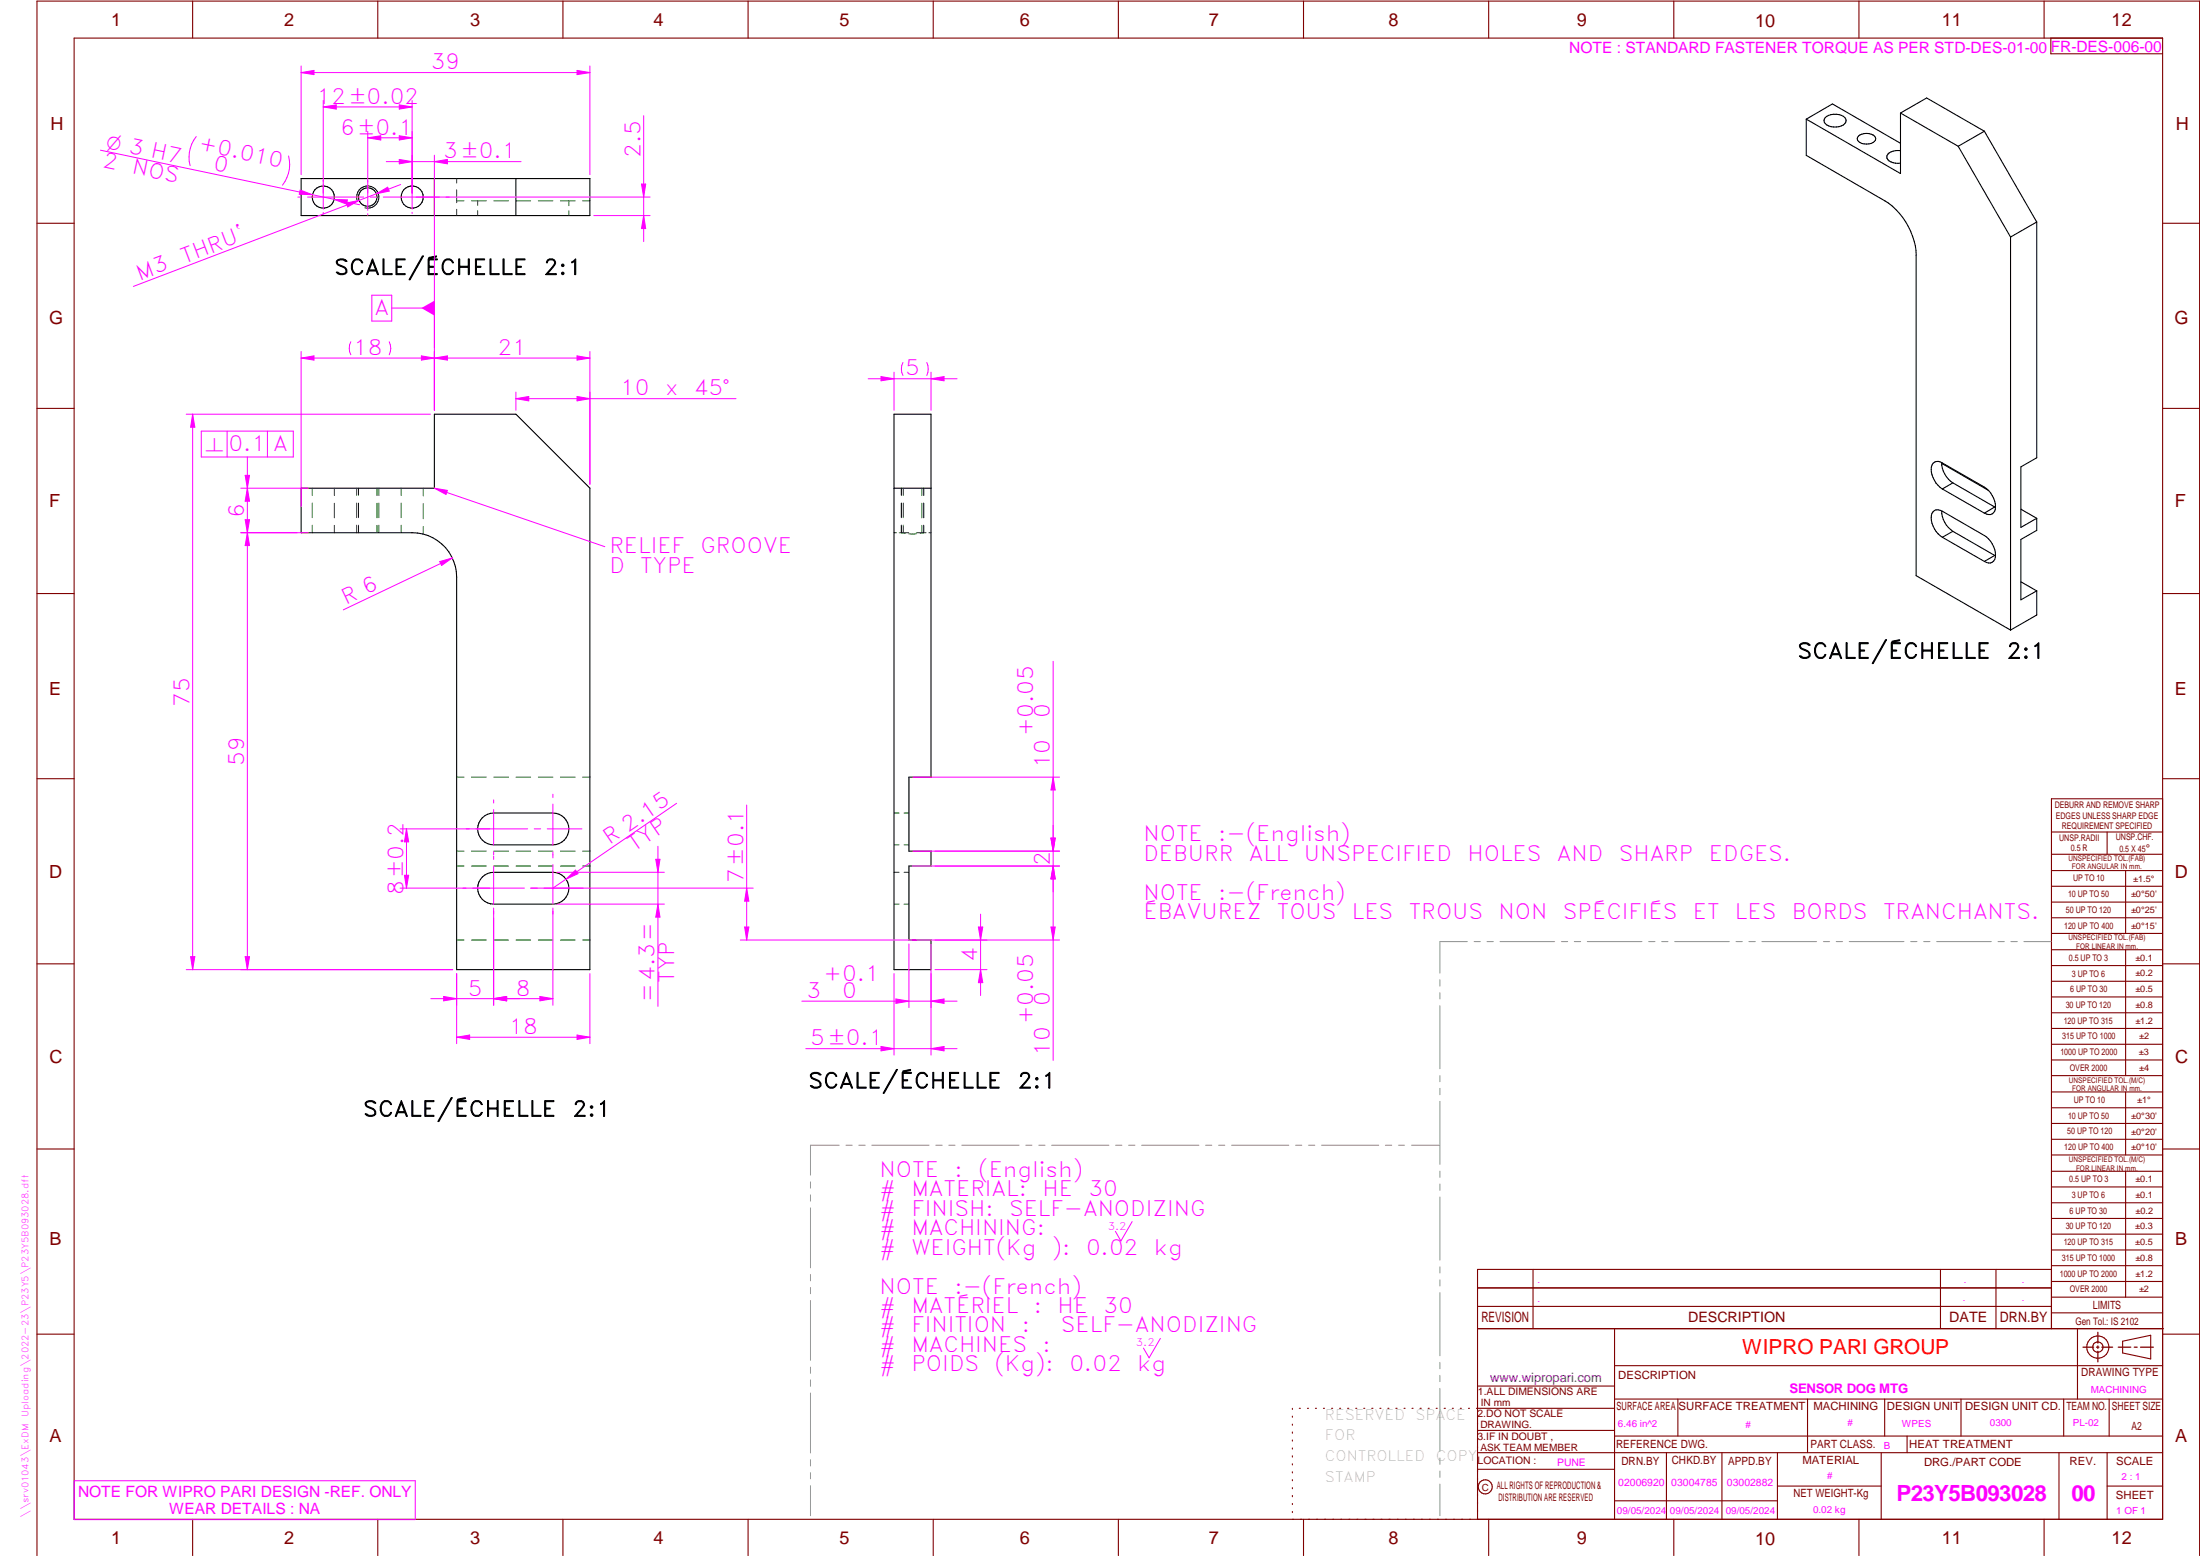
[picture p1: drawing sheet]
<svg xmlns="http://www.w3.org/2000/svg" width="594mm" height="420mm" viewBox="0 0 594 420" stroke-linecap="round" stroke-linejoin="round" font-family="sans-serif">
<g fill="none" stroke="#800000" stroke-width=".3">
<path d="M20 10.3h564v400h-564zM52 .3v10M102 .3v10M152 .3v10M202 .3v10M252 .3v10M302 .3v10M352 .3v10M402 .3v10M452 .3v10M502 .3v10M552 .3v10"/>
<path d="M553.8 10.3v4.2h30.2M10 60.3h10M584 60.3h10M10 110.3h10M584 110.3h10M10 160.3h10M584 160.3h10M10 210.3h10M584 215.7h-30v143.1M584 210.3h10M554 224.7h30M554 230.7h30"/>
<path d="M554 235.1h30M554 239.3h30M569 224.7v6M574 235.1v17M554 243.6h30M554 247.8h30M554 252.1h30M554 256.5h30M574 256.5v33.9M10 260.3h10M554 260.7h30M554 265h30"/>
<path d="M554 269.2h30M554 273.5h30M554 277.7h30M584 260.3h10M554 282h30M554 286.2h30M554 290.4h30M554 294.9h30M554 299.1h30M574 294.9v17M10 310.3h10M554 303.4h30"/>
<path d="M554 307.6h30M554 311.9h30M554 316.3h30M574 316.3v34M584 310.3h10M554 320.5h30M554 324.8h30M554 329h30M554 333.2h30M554 337.5h30M399 358.8h185.2M399 352.8h155"/>
<path d="M399 347.8h155M414 342.8v16M436 358.8v51.5M524 342.8v16M539 342.8v16M554 341.8h30M554 346h30M554 350.3h30M554 354.5h30M554 342.8h-155v67.5M561 358.8v19M10 360.3h10"/>
<path d="M399 374.3h37M436 377.8h148M453.1 377.8v10M488.1 377.8v14.5M508.9 377.8v10M529.5 377.8v10M557.3 377.8v10M569.5 377.8v10M573.2 362.2l7.6-1.6v6.3l-7.6-1.6zM584 368.8h-148M584 360.3h10M349 380.3v.3"/>
<path d="M349 382.4v.3M349 384.6v.3M349 386.7v.3M349 388.8v.3M349 391v.3M349 393.1v.3M349 395.3v.3M349 397.4v.3M349 399.5v.3M350.9 380.3h.2M353.1 380.3h.2M355.2 380.3h.3"/>
<path d="M357.4 380.3h.3M359.6 380.3h.3M361.7 380.3h.3M363.9 380.3h.3M366.1 380.3h.3M368.3 380.3h.2M370.4 380.3h.3M372.6 380.3h.3M374.8 380.3h.3M376.9 380.3h.4M379.1 380.3h.3M381.3 380.3h.3"/>
<path d="M383.4 380.3h.4M385.6 380.3h.3M387.8 380.3h.3M390 380.3h.3M392.2 380.3h.3M394.3 380.3h.3M396.5 380.3h.3M398.7 380.3h37.3M399 396.7h37M399 392.3h185M399 386.2h37M436 387.8h148"/>
<path d="M450 392.3v18M465 392.3v18M480 392.3v18M508 392.3v18M515 387.8v4.5M556 392.3v18M569 392.3v18M52 410.3v9.7M102 410.3v9.7M152 410.3v9.7M202 410.3v9.7M252 410.3v9.7"/>
<path d="M302 410.3v9.7M349 401.7v.3M349 403.8v.4M349 406v.3M349 408.1v.3M352 410.3v9.7M402 410.3v9.7M436 405.3h44M452 410.3v9.7M480 401.3h28M502 410.3v9.7M552 410.3v9.7"/>
<path d="M569 401.3h15M10 420v-419.7h584v419.7"/>
<circle cx="566.5" cy="363.7" r="1.39"/>
<circle cx="566.5" cy="363.8" r="3"/>
<circle cx="401.1" cy="401.5" r="1.9"/>
</g>
<g fill="none" stroke="#f0f" stroke-width=".27">
<path d="M81.3 19.6l3.5-.6v1.2zM81.3 17.8v29.4M159.3 17.8v29.4M80.4 53.2h.9M83.1 53.2h15.1M87.3 48.6v.4M87.3 49.9v6.6M87.3 57.4v.4M99.3 48.8v.3M99.3 50v6.8M99.3 57.7v.4M100 53.2h1.7"/>
<path d="M103.5 53.2h15.2M111.3 49v.4M111.3 50.2v6.3M111.3 57.3v.4M120.4 53.2h.9M133.3 216v.8M133.3 218.6v9.6M149.3 214.5v.8M149.3 217.1v11.1M125 239.8h.9M125.9 223.8h.8M127.6 239.8h14"/>
<path d="M128.5 223.8h14M133.3 230v.8M133.3 231.2v.9M133.3 233.8v10.4M143.4 239.8h1.7M144.3 223.8h1.7M146.9 239.8h10.6M147.8 223.8h9.3M149.3 230v1.6M149.3 233.5v10.7M133.3 246v.8M149.3 246v.8"/>
<path d="M305.7 329.9l-3 5.2-1.5-2.6M313.3 361.4l-3 5.2-1.5-2.6M20.1 399.8h92v10.5h-92z"/>
</g>
<g fill="none" stroke="#949494" stroke-width=".27">
<path d="M396.2 254.3h-7.4v8.5M398.1 254.3h1.6M401.5 254.3h1.8M405 254.3h14.8M421.6 254.3h1.7M425.1 254.3h1.7M428.6 254.3h14.8M445.2 254.3h1.7M448.7 254.3h1.7M452.2 254.3h14.8M468.8 254.3h1.7M472.3 254.3h1.7"/>
<path d="M475.8 254.3h14.8M492.4 254.3h1.7M495.8 254.3h1.8M499.4 254.3h14.7M516 254.3h1.6M519.4 254.3h1.8M522.9 254.3h14.8M539.5 254.3h1.7M543 254.3h1.7M546.5 254.3h7.4M388.8 264.5v1.8M388.8 268.1v1.6"/>
<path d="M388.8 271.6v17M388.8 290.4v1.7M388.8 293.9v1.7M388.8 297.4v17M218.9 319.2v1.6M226.6 309.2h-7.7v8.1M228.4 309.2h1.7M231.9 309.2h1.7M235.4 309.2h15.5M252.7 309.2h1.7M256.2 309.2h1.7M259.7 309.2h15.5"/>
<path d="M277 309.2h1.7M280.5 309.2h1.7M284 309.2h15.5M301.2 309.2h1.8M304.8 309.2h1.7M308.3 309.2h15.5M325.5 309.2h1.7M329.1 309.2h1.6M332.6 309.2h15.4M349.8 309.2h1.7M353.3 309.2h1.7M356.8 309.2h15.5"/>
<path d="M374.1 309.2h1.7M377.6 309.2h1.7M381.1 309.2h7.7M388.8 316.2v1.7M388.8 319.7v1.7M218.9 322.6v1.8M218.9 326.1v16.2M388.8 323.2v17.1M218.9 344.1v1.8M218.9 347.6v1.7M218.9 351.2v16.1M388.8 342.1v1.6"/>
<path d="M388.8 345.6v1.7M388.8 349v17.1M218.9 369.1v1.7M218.9 372.6v1.8M218.9 376.1v16.2M388.8 367.9v1.7M388.8 371.4v1.7M388.8 374.9v17M218.9 394.1v1.8M218.9 397.6v1.7M388.8 393.7v1.7M388.8 397.2v1.7"/>
<path d="M218.9 401.2v8.1M388.8 400.7v8.6"/>
</g>
<path d="M566.5 359.7v3M562.5 363.8h2.9M566.1 363.8h.7M566.5 363.4v.7M566.5 364.9v2.8M567.6 363.8h2.9M572 363.8h3.4M576.3 363.8h.8M578 363.8h3.5" fill="none" stroke="#800000" stroke-width=".34"/>
<g fill="none" stroke="#000" stroke-width=".3">
<path d="M487.8 32.2v9.8l21.2 12.2a18.5 18.5 0 0 1 8.4 14.7v86.5l25.5 14.7M487.8 32.2l7-4.1 18.4 10.6M492.9 31.8a4.3 4.3 0 0 1 5.3 0 1.39 1.39 0 0 1-1 2.2 3.8 3.8 0 0 1-4.6-1l-.1-.4zM501.9 36.7a3.4 3.4 0 0 1 4.5 .4 1.57 1.57 0 0 1-1.8 1.8h-.6a2.18 2.18 0 0 1-2.5-1.4zM513.2 30.5l15.6 9M513.2 30.5v16.4l-25.4-14.7M513.2 30.5l7.1-4 15.5 8.9M528.8 39.5l14.1 24.5M535.8 35.4l14.2 24.5M535.8 35.4l-7 4.1M81.3 48.2h78v10h-78zM117.3 48.2v10"/>
<path d="M139.3 48.2v10M513.2 40.7a3 3 0 0 0-3.7 1.7 3 3 0 0 0 3.7 1.7M550 59.9v63.7l-4.3 2.5v16.3l4.3-2.4M550 59.9l-7.1 4.1M542.9 64v106.1M241.4 111.8h10v98h-6v20h6v4h-6v20h6v8h-10zM81.3 131.8h36v-20h22l20 20v130h-36v-106a11.9 11.9 0 0 0-12-12h-30zM241.4 131.8h10M524.3 124.9a6.7 6.7 0 0 0 3 5.5M524.3 125.3l.2-.1 12.4 7.2M524.3 138a6.7 6.7 0 0 0 3 5.5M524.5 132a6.2 6.2 0 0 1-2.8-6.4 1.78 1.78 0 0 1 2.8-.6l11.3 6.5 1.2 1"/>
<path d="M524.5 132l11.3 6.6M527.3 130.4l-2.8 1.6M527.3 130.4l11.3 6.5M537 132.5a5.8 5.8 0 0 1 1.6 5.5 1.78 1.78 0 0 1-2.8 .6M538.6 136.9l-2.8 1.7M538.6 136.9l.3 .1M545.7 137.5l4.3 2.5M550 140v3.2l-4.3 2.5v16.3l4.3-2.4M524.5 145.1a6.2 6.2 0 0 1-2.8-6.5 1.78 1.78 0 0 1 2.8-.6l11.3 6.6a6.2 6.2 0 0 1 2.8 6.5 1.75 1.75 0 0 1-2.8 .5M524.5 145.1l11.3 6.5M527.3 143.5l-2.8 1.6M527.3 143.5l11.3 6.5"/>
<path d="M538.6 150l-2.8 1.6M538.6 150l.3 .1M545.7 157.1l4.3 2.5M550 159.6v6.5l-7.1 4M130.3 220.8a4.4 4.4 0 0 1 3-1.3h16a4.3 4.3 0 0 1 4.3 4.3 4.3 4.3 0 0 1-4.3 4.3h-16a4.3 4.3 0 0 1-4-2.6 4.3 4.3 0 0 1 1-4.7zM130.3 236.8a4.4 4.4 0 0 1 3-1.3h16a4.3 4.3 0 0 1 4.3 4.3 4.3 4.3 0 0 1-4.3 4.3h-16a4.3 4.3 0 0 1-4-2.6 4.3 4.3 0 0 1 1-4.7z"/>
<circle cx="87.3" cy="53.2" r="2.99"/>
<circle cx="99.3" cy="53.2" r="2.5"/>
<circle cx="111.3" cy="53.2" r="3"/>
</g>
<g fill="none" stroke="#008000" stroke-width=".27">
<path d="M123.3 54.2h2M123.3 48.2v1.2M123.3 51.3v3.4M123.3 56.5v1.7M127.3 54.2h4M129 54.2v1.3M129 56.9v1.3M133.3 54.2h4M139.4 54.2h3.9M145.4 54.2h3.9M151.3 54.2h4M153.6 54.2v1.3"/>
<path d="M153.6 56.9v1.3M157.3 54.2h2M84.3 131.8v2M84.3 135.8v4M90.3 131.8v2M90.3 135.9v3.9M96.3 131.8v2M96.3 135.8v4M96.8 131.8v2M96.8 135.8v4M101.8 131.8v2M101.8 135.9v3.9"/>
<path d="M102.3 131.8v2M102.3 135.8v4M108.3 131.8v2M108.3 135.8v4M114.3 131.8v2.1M114.3 136v4.1M243.4 131.8v2M243.4 135.8v4M243.9 131.8v2M243.9 135.8v4M248.9 131.8v2M248.9 135.9v3.9"/>
<path d="M249.4 131.8v2M249.4 135.8v4M84.3 141.8v2M90.3 141.9v1.9M96.3 141.8v2M96.8 141.8v2M101.8 141.9v1.9M102.3 141.8v2M108.3 141.8v2M114.3 142.2v2M241.4 143.8h.7M242.8 143.8h2.6"/>
<path d="M243.4 141.8v2l1 .2M243.9 141.8v2M245.4 144.1h2M247.4 143.8h2.7M248.9 141.9v1.9M249.4 141.8v2l-.9 .2M250.8 143.8h.6M123.3 209.8h2M127.3 209.8h4M133.3 209.8h4M139.4 209.8h3.9M145.4 209.8h3.9"/>
<path d="M151.3 209.8h4M157.3 209.8h2M241.4 219.5h1.4M244.1 219.5h1.3M123.3 233.8h2M123.3 229.8h2M127.3 233.8h4M127.3 229.8h4M133.3 233.8h4M133.3 229.8h4M139.4 233.8h3.9M139.4 229.8h3.9"/>
<path d="M145.4 233.8h3.9M145.4 229.8h3.9M151.3 233.8h4M151.3 229.8h4M157.3 233.8h2M157.3 229.8h2M241.4 228.1h1.4M241.4 235.5h1.4M244.1 228.1h1.3M244.1 235.5h1.3M123.3 253.8h2M127.3 253.8h4"/>
<path d="M133.3 253.8h4M139.4 253.8h3.9M145.4 253.8h3.9M151.3 253.8h4M157.3 253.8h2M241.4 244.1h1.4M244.1 244.1h1.3"/>
</g>
<path d="M96.4 54a3 3 0 0 1 2.6-3.8 3 3 0 0 1 3.3 3.3 3 3 0 0 1-3.8 2.6" fill="none" stroke="#000" stroke-width=".27"/>
<path d="M81.3 19.6l3.5-.6v1.2z" fill="#f0f"/>
<path d="M155.8 19l3.5 .6-3.5 .6z" fill="none" stroke="#f0f" stroke-width=".27"/>
<path d="M155.8 19l3.5 .6-3.5 .6z" fill="#f0f"/>
<path d="M81.3 19.6h78M246.5 209.8h39.6M246.5 229.8h39.6M283.8 226.3h1.1l-.5 3.5z" fill="none" stroke="#f0f" stroke-width=".27"/>
<path d="M283.8 226.3h1.1l-.5 3.5z" fill="#f0f"/>
<path d="M284.4 209.8l.5 3.5h-1.1z" fill="none" stroke="#f0f" stroke-width=".27"/>
<path d="M284.4 209.8l.5 3.5h-1.1z" fill="#f0f"/>
<path d="M284.4 178.6v51.2M246.5 233.8h39.6M246.5 253.8h39.6M283.8 250.3h1.1l-.5 3.5z" fill="none" stroke="#f0f" stroke-width=".27"/>
<path d="M283.8 250.3h1.1l-.5 3.5z" fill="#f0f"/>
<path d="M284.4 233.8l.5 3.5h-1.1z" fill="none" stroke="#f0f" stroke-width=".27"/>
<path d="M284.4 233.8l.5 3.5h-1.1z" fill="#f0f"/>
<path d="M284.4 233.8v52.5M245.4 254.9v17.2M251.4 254.9v17.2M251.4 270.3l3.5-.6v1.2z" fill="none" stroke="#f0f" stroke-width=".27"/>
<path d="M251.4 270.3l3.5-.6v1.2z" fill="#f0f"/>
<path d="M241.9 269.7l3.5 .6-3.5 .6z" fill="none" stroke="#f0f" stroke-width=".27"/>
<path d="M241.9 269.7l3.5 .6-3.5 .6z" fill="#f0f"/>
<path d="M133.3 245.2v26.2M149.3 245.2v26.2M133.3 269.7l3.5-.6v1.2zM216.5 270.3h41.9" fill="none" stroke="#f0f" stroke-width=".27"/>
<path d="M133.3 269.7l3.5-.6v1.2z" fill="#f0f"/>
<path d="M145.8 269.1l3.5 .6-3.5 .6z" fill="none" stroke="#f0f" stroke-width=".27"/>
<path d="M145.8 269.1l3.5 .6-3.5 .6z" fill="#f0f"/>
<path d="M182.7 216.9l-33.4 22.9M152.9 237.4l2.5-2.4 .7 .9zM133.3 269.7h16" fill="none" stroke="#f0f" stroke-width=".27"/>
<path d="M152.9 237.4l2.5-2.4 .7 .9z" fill="#f0f"/>
<path d="M133.3 247.9v23.5M119.8 269.1l3.5 .6-3.5 .6zM123.3 262.9v8.5" fill="none" stroke="#f0f" stroke-width=".27"/>
<path d="M119.8 269.1l3.5 .6-3.5 .6z" fill="#f0f"/>
<path d="M133.3 269.7l3.5-.6v1.2z" fill="none" stroke="#f0f" stroke-width=".27"/>
<path d="M133.3 269.7l3.5-.6v1.2z" fill="#f0f"/>
<path d="M108 239.8h24.2M108 223.8h24.2M109.2 236.3h1.2l-.6 3.5zM116.3 269.7h24" fill="none" stroke="#f0f" stroke-width=".27"/>
<path d="M109.2 236.3h1.2l-.6 3.5z" fill="#f0f"/>
<path d="M109.8 223.8l.6 3.5h-1.2z" fill="none" stroke="#f0f" stroke-width=".27"/>
<path d="M109.8 223.8l.6 3.5h-1.2z" fill="#f0f"/>
<path d="M109.8 223.8v16M150.4 235.5h29M177.1 232h1.1l-.5 3.5zM150.4 244.1h29" fill="none" stroke="#f0f" stroke-width=".27"/>
<path d="M177.1 232h1.1l-.5 3.5z" fill="#f0f"/>
<path d="M177.7 244.1l.5 3.5h-1.1z" fill="none" stroke="#f0f" stroke-width=".27"/>
<path d="M177.7 244.1l.5 3.5h-1.1z" fill="#f0f"/>
<path d="M81.3 96.7l3.5-.6v1.1zM81.3 94.9v41.9M94.7 92.3a3.9 3.9 0 0 0 0 3.5M105.1 92.3a3.9 3.9 0 0 1 0 3.5M117.3 94.9v15.9M177.7 228.5v43.2" fill="none" stroke="#f0f" stroke-width=".27"/>
<path d="M81.3 96.7l3.5-.6v1.1z" fill="#f0f"/>
<path d="M113.8 96.1l3.5 .6-3.5 .5z" fill="none" stroke="#f0f" stroke-width=".27"/>
<path d="M113.8 96.1l3.5 .6-3.5 .5z" fill="#f0f"/>
<path d="M81.3 96.7h36M118.7 151.6l3.4-.9-2.9 2zM122.1 150.7l-29.4 14" fill="none" stroke="#f0f" stroke-width=".27"/>
<path d="M118.7 151.6l3.4-.9-2.9 2z" fill="#f0f"/>
<path d="M65 131.8h18.3M66.8 131.8l.6 3.5h-1.2zM65 143.8h18.3" fill="none" stroke="#f0f" stroke-width=".27"/>
<path d="M66.8 131.8l.6 3.5h-1.2z" fill="#f0f"/>
<path d="M66.2 140.3h1.2l-.6 3.5z" fill="none" stroke="#f0f" stroke-width=".27"/>
<path d="M66.2 140.3h1.2l-.6 3.5z" fill="#f0f"/>
<path d="M66.8 131.8v12M123.3 262.9v18.9M155.8 279.5l3.5 .6-3.5 .6zM159.3 262.9v18.9" fill="none" stroke="#f0f" stroke-width=".27"/>
<path d="M155.8 279.5l3.5 .6-3.5 .6z" fill="#f0f"/>
<path d="M123.3 280.1l3.5-.6v1.2z" fill="none" stroke="#f0f" stroke-width=".27"/>
<path d="M123.3 280.1l3.5-.6v1.2z" fill="#f0f"/>
<path d="M87.3 27.1v25.1M87.3 28.9l3.5-.6v1.2zM111.3 27.1v25.1M123.3 280.1h36" fill="none" stroke="#f0f" stroke-width=".27"/>
<path d="M87.3 28.9l3.5-.6v1.2z" fill="#f0f"/>
<path d="M107.8 28.3l3.5 .6-3.5 .6z" fill="none" stroke="#f0f" stroke-width=".27"/>
<path d="M107.8 28.3l3.5 .6-3.5 .6z" fill="#f0f"/>
<path d="M53 36.9a9.1 9.1 0 0 0-1.7 7.8M87.3 28.9h24M27.1 40.6l70 14.7M77.9 42.1a8.9 8.9 0 0 1-1.6 7.9M90.2 53.8l3.6 .2-.3 1.1z" fill="none" stroke="#f0f" stroke-width=".27"/>
<path d="M90.2 53.8l3.6 .2-.3 1.1z" fill="#f0f"/>
<path d="M81.1 51.3l3.3 1.3-3.6-.1z" fill="none" stroke="#f0f" stroke-width=".27"/>
<path d="M81.1 51.3l3.3 1.3-3.6-.1z" fill="#f0f"/>
<path d="M101.6 52.3l3.1-1.8 .4 1.1zM108.2 49.8l-72.2 27.5" fill="none" stroke="#f0f" stroke-width=".27"/>
<path d="M101.6 52.3l3.1-1.8 .4 1.1z" fill="#f0f"/>
<path d="M93.5 54.8l3.5-.7-3.1 1.8z" fill="none" stroke="#f0f" stroke-width=".27"/>
<path d="M93.5 54.8l3.5-.7-3.1 1.8z" fill="#f0f"/>
<path d="M50.3 111.8h65.9M52 111.8l.6 3.6h-1.1zM50.3 261.8h72" fill="none" stroke="#f0f" stroke-width=".27"/>
<path d="M52 111.8l.6 3.6h-1.1z" fill="#f0f"/>
<path d="M51.5 258.3h1.1l-.6 3.5z" fill="none" stroke="#f0f" stroke-width=".27"/>
<path d="M51.5 258.3h1.1l-.6 3.5z" fill="#f0f"/>
<path d="M52 111.8v150M65 143.8h15.3M66.2 258.3h1.2l-.6 3.5zM65 261.8h57.3" fill="none" stroke="#f0f" stroke-width=".27"/>
<path d="M66.2 258.3h1.2l-.6 3.5z" fill="#f0f"/>
<path d="M66.8 143.8l.6 3.5h-1.2z" fill="none" stroke="#f0f" stroke-width=".27"/>
<path d="M66.8 143.8l.6 3.5h-1.2z" fill="#f0f"/>
<path d="M66.8 143.8v118M252.5 229.8h33.6M252.5 233.8h33.6M283.8 226.3h1.1l-.5 3.5z" fill="none" stroke="#f0f" stroke-width=".27"/>
<path d="M283.8 226.3h1.1l-.5 3.5z" fill="#f0f"/>
<path d="M284.4 233.8l.5 3.5h-1.1z" fill="none" stroke="#f0f" stroke-width=".27"/>
<path d="M284.4 233.8l.5 3.5h-1.1z" fill="#f0f"/>
<path d="M284.4 222.8v18M252.5 253.8h14M264.2 250.3h1.2l-.6 3.5zM252.5 261.8h14" fill="none" stroke="#f0f" stroke-width=".27"/>
<path d="M264.2 250.3h1.2l-.6 3.5z" fill="#f0f"/>
<path d="M264.8 261.8l.6 3.5h-1.2z" fill="none" stroke="#f0f" stroke-width=".27"/>
<path d="M264.8 261.8l.6 3.5h-1.2z" fill="#f0f"/>
<path d="M264.8 246.8v22M241.4 262.9v22M251.4 262.9v22M251.4 283.2l3.5-.6v1.2z" fill="none" stroke="#f0f" stroke-width=".27"/>
<path d="M251.4 283.2l3.5-.6v1.2z" fill="#f0f"/>
<path d="M237.9 282.6l3.5 .6-3.5 .6z" fill="none" stroke="#f0f" stroke-width=".27"/>
<path d="M237.9 282.6l3.5 .6-3.5 .6z" fill="#f0f"/>
<path d="M105.8 83.2h11.5M217.6 283.2h40.8" fill="none" stroke="#f0f" stroke-width=".27"/>
<path d="M113.8 83.2l3.5-2v4z" fill="#f0f"/>
<path d="M111.3 41.9v10.3M117.3 43.6l3.5-.5v1.1zM117.3 41.9v68.9M100.4 79.7h5.4v7h-5.4z" fill="none" stroke="#f0f" stroke-width=".27"/>
<path d="M117.3 43.6l3.5-.5v1.1z" fill="#f0f"/>
<path d="M107.8 43.1l3.5 .5-3.5 .6z" fill="none" stroke="#f0f" stroke-width=".27"/>
<path d="M107.8 43.1l3.5 .5-3.5 .6z" fill="#f0f"/>
<path d="M99.3 35.5v16.7M107.8 36.7l3.5 .5-3.5 .6zM111.3 35.5v16.7M104.3 43.6h36.4" fill="none" stroke="#f0f" stroke-width=".27"/>
<path d="M107.8 36.7l3.5 .5-3.5 .6z" fill="#f0f"/>
<path d="M99.3 37.2l3.5-.5v1.1z" fill="none" stroke="#f0f" stroke-width=".27"/>
<path d="M99.3 37.2l3.5-.5v1.1z" fill="#f0f"/>
<path d="M99.3 37.2h12M143.2 239.8h60.2M199.9 253.8h47.5M201.1 250.3h1.1l-.6 3.5z" fill="none" stroke="#f0f" stroke-width=".27"/>
<path d="M201.1 250.3h1.1l-.6 3.5z" fill="#f0f"/>
<path d="M201.6 239.8l.6 3.5h-1.1z" fill="none" stroke="#f0f" stroke-width=".27"/>
<path d="M201.6 239.8l.6 3.5h-1.1z" fill="#f0f"/>
<path d="M66.8 123.4v8.4M201.6 217.4v36.4" fill="none" stroke="#f0f" stroke-width=".27"/>
<path d="M66.2 128.4h1.2l-.6 3.4z" fill="#f0f"/>
<path d="M117.3 94.9v15.9M155.8 96.1l3.5 .6-3.5 .5zM159.3 94.9v35.9M54.3 116.4h24.9v7h-24.9zM61.3 116.4v7M72.2 116.4v7M66.2 128.4h1.2l-.6 3.4z" fill="none" stroke="#f0f" stroke-width=".27"/>
<path d="M155.8 96.1l3.5 .6-3.5 .5z" fill="#f0f"/>
<path d="M117.3 96.7l3.5-.6v1.1z" fill="none" stroke="#f0f" stroke-width=".27"/>
<path d="M117.3 96.7l3.5-.6v1.1z" fill="#f0f"/>
<path d="M117.3 96.7h42M139.3 105.9v4.9M155.8 107.1l3.5 .6-3.5 .5zM159.3 105.9v24.9" fill="none" stroke="#f0f" stroke-width=".27"/>
<path d="M155.8 107.1l3.5 .6-3.5 .5z" fill="#f0f"/>
<path d="M139.3 107.7l3.5-.6v1.1z" fill="none" stroke="#f0f" stroke-width=".27"/>
<path d="M139.3 107.7l3.5-.6v1.1z" fill="#f0f"/>
<path d="M139.3 107.7h59.4M117.3 131.8l46 15.8" fill="none" stroke="#f0f" stroke-width=".27"/>
<path d="M117.3 131.8l3.5 .6-.4 1.1z" fill="#f0f"/>
<path d="M112.3 53.2h63.2M160.4 58.2h15.1M173.8 58.2l.6 3.5h-1.2zM117.3 131.8l3.5 .6-.4 1.1z" fill="none" stroke="#f0f" stroke-width=".27"/>
<path d="M173.8 58.2l.6 3.5h-1.2z" fill="#f0f"/>
<path d="M173.2 49.7h1.2l-.6 3.5z" fill="none" stroke="#f0f" stroke-width=".27"/>
<path d="M173.2 49.7h1.2l-.6 3.5z" fill="#f0f"/>
<path d="M173.8 31.2v34M243.8 97.9a3.9 3.9 0 0 0 0 3.5M250.3 97.9a4.2 4.2 0 0 1 0 3.5M237.9 101.7l3.5 .6-3.5 .5zM241.4 100.5v10.3M251.4 100.5v10.3" fill="none" stroke="#f0f" stroke-width=".27"/>
<path d="M237.9 101.7l3.5 .6-3.5 .5z" fill="#f0f"/>
<path d="M251.4 102.3l3.5-.6v1.1z" fill="none" stroke="#f0f" stroke-width=".27"/>
<path d="M251.4 102.3l3.5-.6v1.1z" fill="#f0f"/>
<path d="M234.4 102.3h24" fill="none" stroke="#f0f" stroke-width=".27"/>
<g font-size="6" fill="#f0f">
<text x="512.1" y="405.2">P23Y5B093028</text>
<text x="559.4" y="405.2">00</text>
</g>
<g font-size="5.7" fill="#f0f">
<text x="116.4" y="18.7">39</text>
<text x="85.5" y="28">12±0.02</text>
<text x="53.5" y="40.6" transform="rotate(12 53.5 40.6)">+0.010</text>
<text x="91.9" y="36.4">6±0.1</text>
<text x="27.5" y="45.1" transform="rotate(12 27.5 45.1)">2</text>
<text x="35.4" y="46.7" transform="rotate(12 35.4 46.7)">NOS</text>
<text x="57.4" y="46" transform="rotate(12 57.4 46)">0</text>
<text x="119.7" y="42.8">3±0.1</text>
<text x="172.9" y="42.6" transform="rotate(-90 172.9 42.6)">2.5</text>
<text x="49.7" y="71.2" transform="rotate(-21 49.7 71.2)">THRU`</text>
<text x="37.7" y="75.8" transform="rotate(-21 37.7 75.8)">M3</text>
<text x="101.1" y="85">A</text>
<text x="95.4" y="95.8">18</text>
<text x="134.4" y="95.8">21</text>
<text x="244.4" y="101.4">5</text>
<text x="167.5" y="106.8">10</text>
<text x="179.6" y="106.8">x</text>
<text x="187.4" y="106.8">45°</text>
<text x="61.7" y="121.7">0.1 A</text>
<text x="65.9" y="139.8" transform="rotate(-90 65.9 139.8)">6</text>
<text x="164.5" y="149.4">RELIEF</text>
<text x="189.1" y="149.4">GROOVE</text>
<text x="164.5" y="154.6">D</text>
<text x="172.9" y="154.6">TYPE</text>
<text x="93.4" y="163.4" transform="rotate(-25 93.4 163.4)">R 6</text>
<text x="51.2" y="190.8" transform="rotate(-90 51.2 190.8)">75</text>
<text x="283.5" y="193.9" transform="rotate(-90 283.5 193.9)">0</text>
<text x="279" y="198.8" transform="rotate(-90 279 198.8)">+0.05</text>
<text x="65.9" y="206.8" transform="rotate(-90 65.9 206.8)">59</text>
<text x="283.5" y="207.5" transform="rotate(-90 283.5 207.5)">10</text>
<text x="308.8" y="227.2">NOTE</text>
<text x="329" y="227.2">:-(English)</text>
<text x="164.6" y="228.3" transform="rotate(-34 164.6 228.3)">R 2.15</text>
<text x="171.3" y="230.1" transform="rotate(-34 171.3 230.1)">TYP</text>
<text x="283.5" y="233.8" transform="rotate(-90 283.5 233.8)">2</text>
<text x="308.8" y="232.4">DEBURR</text>
<text x="337.2" y="232.4">ALL</text>
<text x="352.1" y="232.4">UNSPECIFIED</text>
<text x="396.3" y="232.4">HOLES</text>
<text x="420.4" y="232.4">AND</text>
<text x="437.1" y="232.4">SHARP</text>
<text x="461.5" y="232.4">EDGES.</text>
<text x="200.8" y="238.4" transform="rotate(-90 200.8 238.4)">7±0.1</text>
<text x="108.9" y="241.7" transform="rotate(-90 108.9 241.7)">8±0.2</text>
<text x="308.8" y="242.9">NOTE</text>
<text x="329" y="242.9">:-(French)</text>
<text x="308.8" y="248.2">ÉBAVUREZ</text>
<text x="344.8" y="248.2">TOUS</text>
<text x="365.1" y="248.2">LES</text>
<text x="380.4" y="248.2">TROUS</text>
<text x="404.7" y="248.2">NON</text>
<text x="422" y="248.2">SPÉCIFIÉS</text>
<text x="457.1" y="248.2">ET</text>
<text x="468.5" y="248.2">LES</text>
<text x="483.9" y="248.2">BORDS</text>
<text x="508.5" y="248.2">TRANCHANTS.</text>
<text x="263.9" y="259.8" transform="rotate(-90 263.9 259.8)">4</text>
<text x="126.3" y="268.8">5</text>
<text x="139.3" y="268.8">8</text>
<text x="182" y="265.3" transform="rotate(-90 182 265.3)">TYP</text>
<text x="217.8" y="269.5">3</text>
<text x="222.4" y="264.9">+0.1</text>
<text x="227.4" y="269.5">0</text>
<text x="176.8" y="270.5" transform="rotate(-90 176.8 270.5)">=4.3=</text>
<text x="283.5" y="271.5" transform="rotate(-90 283.5 271.5)">0</text>
<text x="137.4" y="279.2">18</text>
<text x="279" y="276.5" transform="rotate(-90 279 276.5)">+0.05</text>
<text x="218.8" y="282.3">5±0.1</text>
<text x="283.5" y="285.1" transform="rotate(-90 283.5 285.1)">10</text>
<text x="237.5" y="317.8">NOTE</text>
<text x="257.7" y="317.8">:</text>
<text x="264.1" y="317.8">(English)</text>
<text x="237.5" y="323">#</text>
<text x="246.1" y="323">MATERIAL:</text>
<text x="281.5" y="323">HE</text>
<text x="293.9" y="323">30</text>
<text x="237.5" y="328.3">#</text>
<text x="246.1" y="328.3">FINISH:</text>
<text x="272.5" y="328.3">SELF-ANODIZING</text>
<text x="237.5" y="333.5">#</text>
<text x="246.1" y="333.5">MACHINING:</text>
<text x="237.5" y="338.8">#</text>
<text x="246.1" y="338.8">WEIGHT(Kg</text>
<text x="284" y="338.8">):</text>
<text x="293.3" y="338.8">0.02</text>
<text x="311.6" y="338.8">kg</text>
<text x="237.5" y="349.3">NOTE</text>
<text x="257.7" y="349.3">:-(French)</text>
<text x="237.5" y="354.5">#</text>
<text x="237.5" y="359.8">#</text>
<text x="246.1" y="354.5">MATÉRIEL</text>
<text x="246.1" y="359.8">FINITION</text>
<text x="275.9" y="359.8">:</text>
<text x="279.2" y="354.5">:</text>
<text x="285.6" y="354.5">HE</text>
<text x="286.5" y="359.8">SELF-ANODIZING</text>
<text x="298" y="354.5">30</text>
<text x="237.5" y="365">#</text>
<text x="246.1" y="365">MACHINES</text>
<text x="281.5" y="365">:</text>
<text x="237.5" y="370.3">#</text>
<text x="246.1" y="370.3">POIDS</text>
<text x="268.5" y="370.3">(Kg):</text>
<text x="288.8" y="370.3">0.02</text>
<text x="307.1" y="370.3">kg</text>
</g>
<g font-size="5.7">
<text x="90.2" y="74.2">SCALE/ÉCHELLE</text>
<text x="146.8" y="74.2">2:1</text>
<text x="485.3" y="177.8">SCALE/ÉCHELLE</text>
<text x="541.9" y="177.8">2:1</text>
<text x="218.3" y="293.8">SCALE/ÉCHELLE</text>
<text x="274.8" y="293.8">2:1</text>
<text x="98" y="301.5">SCALE/ÉCHELLE</text>
<text x="154.6" y="301.5">2:1</text>
</g>
<text font-size="5.6" fill="#f00" x="470.5" y="365.5">WIPRO PARI GROUP</text>
<g font-size="5.4" fill="#f0f">
<text x="28.5" y="40" transform="rotate(12 28.5 40)">O 3 H7</text>
<text x="55.5" y="121.7">n</text>
</g>
<g font-size="4.9" fill="#800000">
<text x="30" y="6.9">1</text>
<text x="76.7" y="6.9">2</text>
<text x="127" y="6.9">3</text>
<text x="176.5" y="6.9">4</text>
<text x="226.7" y="6.9">5</text>
<text x="275.4" y="6.9">6</text>
<text x="326.4" y="6.9">7</text>
<text x="375" y="6.9">8</text>
<text x="425.8" y="6.9">9</text>
<text x="473.9" y="7.3">10</text>
<text x="524.3" y="6.9">11</text>
<text x="570.2" y="6.9">12</text>
<text x="13.6" y="35.1">H</text>
<text x="587.6" y="35.1">H</text>
<text x="13.2" y="87.5">G</text>
<text x="587.2" y="87.5">G</text>
<text x="13.2" y="137">F</text>
<text x="587.2" y="137">F</text>
<text x="13.2" y="187.6">E</text>
<text x="587.2" y="187.6">E</text>
<text x="13.2" y="237">D</text>
<text x="587.2" y="237">D</text>
<text x="13.4" y="287.1">C</text>
<text x="587.4" y="287.1">C</text>
<text x="13.4" y="336.2">B</text>
<text x="587.4" y="336.2">B</text>
<text x="13.4" y="389.3">A</text>
<text x="587.4" y="389.3">A</text>
<text x="30" y="416.9">1</text>
<text x="76.7" y="416.9">2</text>
<text x="127" y="416.9">3</text>
<text x="176.5" y="416.9">4</text>
<text x="226.7" y="416.9">5</text>
<text x="275.4" y="416.9">6</text>
<text x="326.4" y="416.9">7</text>
<text x="375" y="416.9">8</text>
<text x="425.8" y="416.9">9</text>
<text x="473.9" y="417.3">10</text>
<text x="524.3" y="416.9">11</text>
<text x="570.2" y="416.9">12</text>
</g>
<g font-size="4.2" fill="#f0f">
<text x="423.7" y="14.3">NOTE : STANDARD FASTENER TORQUE AS PER STD-DES-01-00</text>
<text x="553.8" y="14">FR-DES-006-00</text>
<text x="21.1" y="404.3">NOTE FOR WIPRO PARI DESIGN -REF. ONLY</text>
<text x="45.7" y="408.8">WEAR DETAILS : NA</text>
</g>
<g font-size="3.9" fill="#800000">
<text x="400" y="357.1">REVISION</text>
<text x="455.9" y="357.1">DESCRIPTION</text>
<text x="526.4" y="357.1">DATE</text>
<text x="540" y="357.1">DRN.BY</text>
</g>
<g font-size="3.9" fill="#c0c0c0">
<text x="357.8" y="383.3">RESERVED</text>
<text x="382.3" y="383.3">SPACE</text>
<text x="357.8" y="388.9">FOR</text>
<text x="357.8" y="394.5">CONTROLLED</text>
<text x="387.8" y="394.5">COPY</text>
<text x="357.8" y="400">STAMP</text>
</g>
<text font-size="3.6" fill="#f0f" x="483.3" y="376.1">SENSOR DOG MTG</text>
<text font-size="3.5" fill="#00f" x="402.4" y="373.3">www.wipropari.com</text>
<g font-size="3.1" fill="#800000">
<text x="565.1" y="353.5">LIMITS</text>
<text x="562" y="371.7">DRAWING TYPE</text>
<text x="437" y="372.3">DESCRIPTION</text>
<text x="436.5" y="380.8">SURFACE AREA</text>
<text x="453.3" y="380.8">SURFACE TREATMENT</text>
<text x="489.7" y="380.8">MACHINING</text>
<text x="509.5" y="380.8">DESIGN UNIT</text>
<text x="530.6" y="380.8">DESIGN UNIT CD.</text>
<text x="558" y="380.6">TEAM NO.</text>
<text x="570.3" y="380.7">SHEET SIZE</text>
<text x="575.6" y="386.1">A2</text>
<text x="436.4" y="391.1">REFERENCE DWG.</text>
<text x="437.8" y="395.5">DRN.BY</text>
<text x="451.4" y="395.4">CHKD.BY</text>
<text x="466.6" y="395.5">APPD.BY</text>
<text x="486.7" y="395.4">MATERIAL</text>
<text x="488.9" y="390.9">PART CLASS.</text>
<text x="515.6" y="390.9">HEAT TREATMENT</text>
<text x="519.6" y="395.9">DRG./PART CODE</text>
<text x="558.9" y="395.5">REV.</text>
<text x="571.4" y="395.6">SCALE</text>
<text x="484.3" y="404.2">NET WEIGHT-Kg</text>
<text x="571.4" y="404.7">SHEET</text>
</g>
<text font-size="3" fill="#800000" x="579.5" y="230.1">°</text>
<g font-size="2.8" fill="#f0f">
<text x="299.1" y="332.1">3.2</text>
<text x="306.7" y="363.6">3.2</text>
<text x="420.5" y="396">PUNE</text>
<text x="437" y="401.2">02006920</text>
<text x="451.3" y="401.2">03004785</text>
<text x="466.3" y="401.2">03002882</text>
</g>
<g font-size="2.8" fill="#800000">
<text x="560.4" y="357.7">Gen Tol.: IS 2102</text>
<text x="399.1" y="376.6">1.ALL DIMENSIONS ARE</text>
<text x="399" y="382.7">2.DO NOT SCALE</text>
<text x="399" y="388.7">3.IF IN DOUBT ,</text>
<text x="399" y="395.4">LOCATION :</text>
<text x="404.2" y="402">ALL RIGHTS OF REPRODUCTION &amp;</text>
<text x="404.7" y="405.4">DISTRIBUTION ARE RESERVED</text>
</g>
<g font-size="2.7" fill="#f0f">
<text x="564.6" y="376.2">MACHINING</text>
<text x="436.9" y="385.4">6.46 in^2</text>
<text x="471.4" y="385.5">#</text>
<text x="498.9" y="385">#</text>
<text x="513.6" y="385.3">WPES</text>
<text x="537.3" y="385.1">0300</text>
<text x="559.7" y="385.1">PL-02</text>
<text x="508.7" y="391.2">B</text>
<text x="493.4" y="399.5">#</text>
<text x="572.8" y="399.7">2 : 1</text>
<text x="436.6" y="408.7">09/05/2024</text>
<text x="450.9" y="408.8">09/05/2024</text>
<text x="466" y="408.9">09/05/2024</text>
<text x="489.6" y="408.5">0.02 kg</text>
<text x="571.4" y="408.7">1 OF 1</text>
</g>
<g font-size="2.7" fill="#800000">
<text x="399.9" y="379.7">IN mm</text>
<text x="399.7" y="385.7">DRAWING.</text>
<text x="399.7" y="391.8">ASK TEAM MEMBER</text>
<text x="400.1" y="402.5">C</text>
</g>
<g font-size="2.5" fill="#800000">
<text x="554.9" y="218.3">DEBURR AND REMOVE SHARP</text>
<text x="555.2" y="221">EDGES UNLESS SHARP EDGE</text>
<text x="556.1" y="227.1">UNSP.RADII</text>
<text x="556.8" y="223.8">REQUIREMENT SPECIFIED</text>
<text x="571.4" y="226.9">UNSP.CHF.</text>
<text x="559.2" y="229.9">0.5 R</text>
<text x="572.3" y="230.1">0.5 X 45</text>
<text x="559.8" y="238">UP TO 10</text>
<text x="576.1" y="238.1">±1.5°</text>
<text x="558.5" y="242.2">10 UP TO 50</text>
<text x="575.5" y="242.3">±0°50'</text>
<text x="557.4" y="250.7">120 UP TO 400</text>
<text x="557.9" y="246.5">50 UP TO 120</text>
<text x="575.5" y="250.7">±0°15'</text>
<text x="575.5" y="246.5">±0°25'</text>
<text x="558.7" y="259.4">0.5 UP TO 3</text>
<text x="559.5" y="263.7">3 UP TO 6</text>
<text x="576.6" y="263.6">±0.2</text>
<text x="576.6" y="259.4">±0.1</text>
<text x="559" y="267.9">6 UP TO 30</text>
<text x="576.6" y="267.9">±0.5</text>
<text x="557.8" y="272.2">30 UP TO 120</text>
<text x="576.6" y="272.2">±0.8</text>
<text x="556.9" y="280.7">315 UP TO 1000</text>
<text x="557.3" y="276.4">120 UP TO 315</text>
<text x="576.6" y="276.4">±1.2</text>
<text x="577.7" y="280.7">±2</text>
<text x="556.4" y="284.9">1000 UP TO 2000</text>
<text x="577.6" y="284.9">±3</text>
<text x="558.9" y="289.2">OVER 2000</text>
<text x="577.7" y="289.3">±4</text>
<text x="560" y="297.9">UP TO 10</text>
<text x="577.1" y="297.9">±1°</text>
<text x="558.5" y="302.1">10 UP TO 50</text>
<text x="575.5" y="302.1">±0°30'</text>
<text x="557.4" y="310.6">120 UP TO 400</text>
<text x="558.2" y="306.3">50 UP TO 120</text>
<text x="575.5" y="310.6">±0°10'</text>
<text x="575.5" y="306.4">±0°20'</text>
<text x="558.8" y="319.2">0.5 UP TO 3</text>
<text x="559.4" y="323.4">3 UP TO 6</text>
<text x="576.6" y="319.2">±0.1</text>
<text x="576.6" y="323.5">±0.1</text>
<text x="558.9" y="327.7">6 UP TO 30</text>
<text x="576.7" y="327.7">±0.2</text>
<text x="557.8" y="332">30 UP TO 120</text>
<text x="576.6" y="332">±0.3</text>
<text x="556.8" y="340.5">315 UP TO 1000</text>
<text x="557.3" y="336.3">120 UP TO 315</text>
<text x="576.6" y="336.3">±0.5</text>
<text x="576.6" y="340.5">±0.8</text>
<text x="556.2" y="344.7">1000 UP TO 2000</text>
<text x="576.6" y="344.7">±1.2</text>
<text x="558.9" y="349">OVER 2000</text>
<text x="577.6" y="349">±2</text>
</g>
<g font-size="2.5" fill="#f0f">
<text x="415.2" y="346.4">.</text>
<text x="530.3" y="346.5">.</text>
<text x="545.9" y="346.4">.</text>
<text x="415.2" y="351.5">.</text>
<text x="530" y="351.3">.</text>
<text x="545.9" y="351.4">.</text>
</g>
<g font-size="2.4" fill="#f0f">
<text x="7.7" y="382.7" transform="rotate(-90 7.7 382.7)">Uploading\2022-23\P23Y5\P23Y5B093028.dft</text>
<text x="7.7" y="409.8" transform="rotate(-90 7.7 409.8)">\\srv01043\ExDM</text>
</g>
<g font-size="2.1" fill="#800000">
<text x="558.5" y="232.4">UNSPECIFIED TOL.(FAB)</text>
<text x="559.5" y="234.7">FOR ANGULAR IN mm.</text>
<text x="558.6" y="253.9">UNSPECIFIED TOL.(FAB)</text>
<text x="560.7" y="256.3">FOR LINEAR IN mm.</text>
<text x="558.7" y="292.3">UNSPECIFIED TOL.(M/C)</text>
<text x="559.6" y="294.7">FOR ANGULAR IN mm.</text>
<text x="558.7" y="313.7">UNSPECIFIED TOL.(M/C)</text>
<text x="560.6" y="316.1">FOR LINEAR IN mm.</text>
</g>
</svg>
